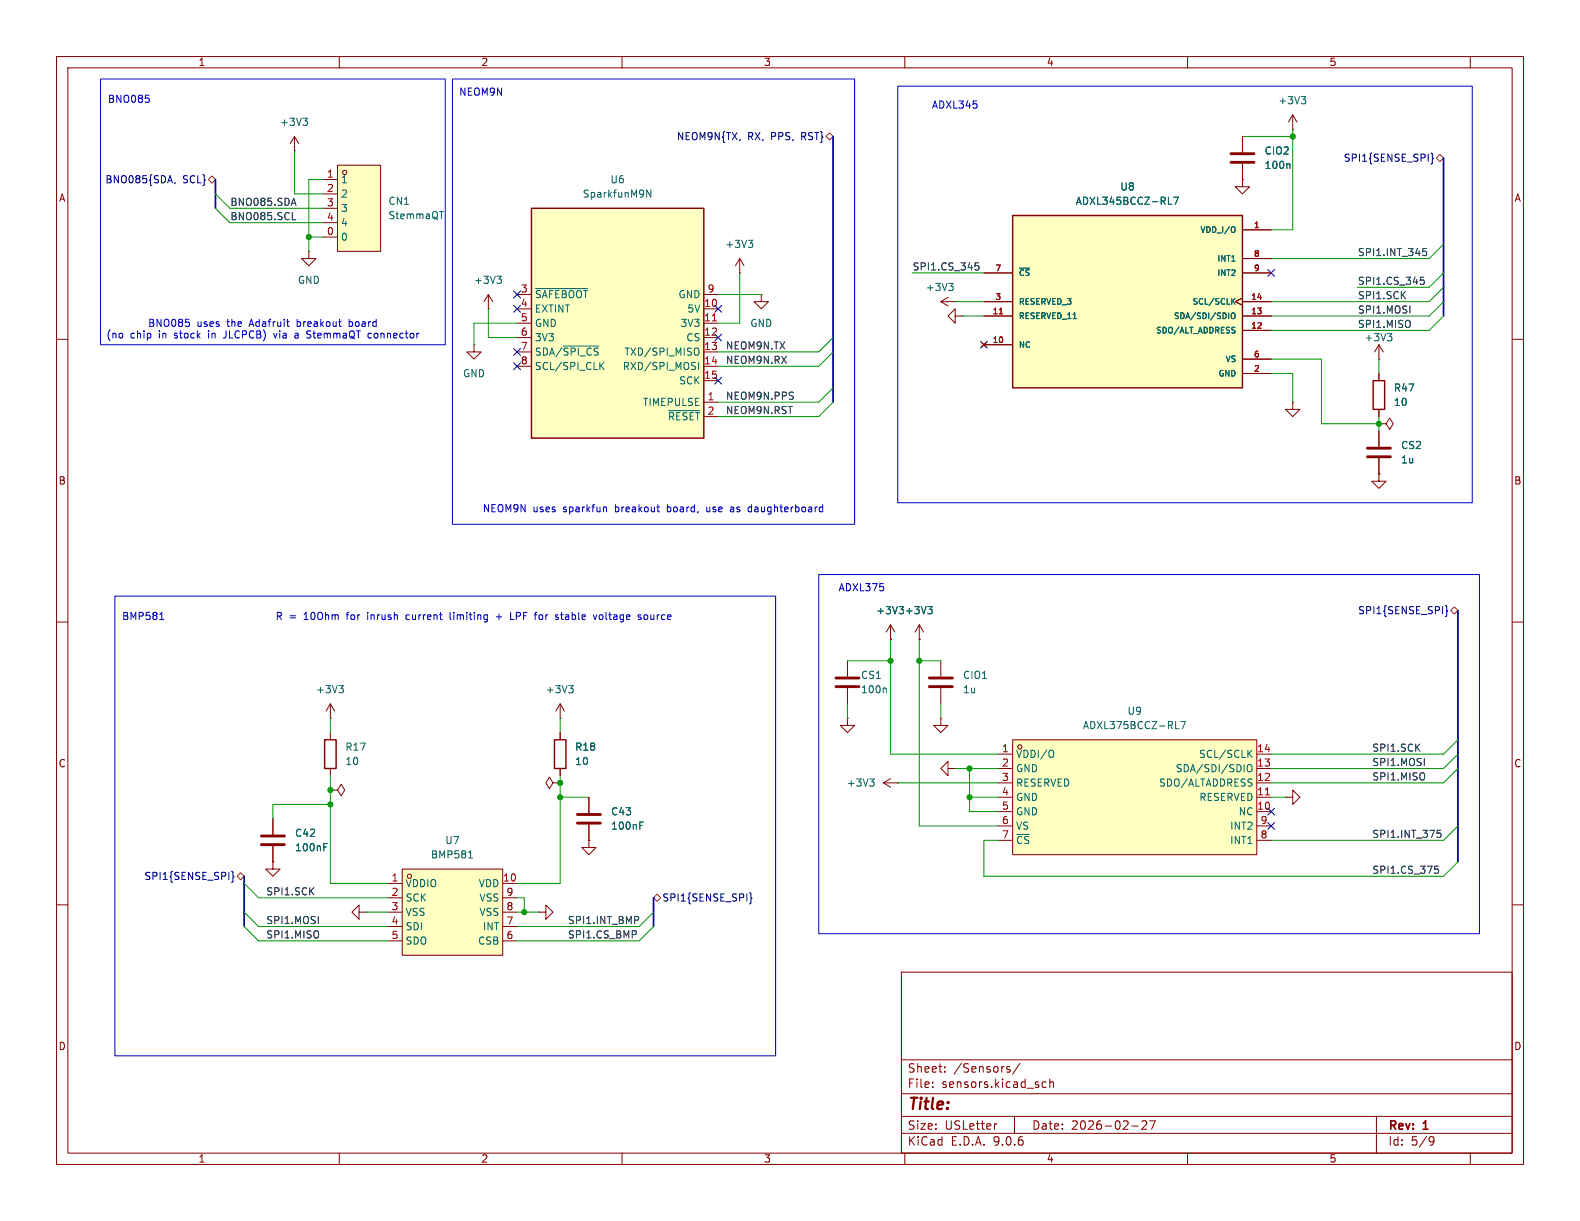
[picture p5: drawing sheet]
<svg xmlns="http://www.w3.org/2000/svg" width="279mm" height="216mm" viewBox="0 0 279 216" stroke-linecap="round" stroke-linejoin="round" font-family="sans-serif">
<g fill="none" stroke="#840000" stroke-width=".18">
<path d="M10 10h259.4v195.9h-259.4zM12 12h255.4v191.9h-255.4zM60 10v2M110 10v2M160 10v2M210 10v2M260 10v2M219.7 24.1v2.8M219.7 29v2.8M228.6 22.9h.1M228.6 20.3l-.8 1.3M228.6 20.3l.8 1.3"/>
<path d="M228.6 20.3v2.6M10 60h2M83.8 61v1.2h1.3l-1.3 1.3-1.3-1.3h1.3M83.8 61h.1M228.6 71.1v1.3h1.3l-1.3 1.3-1.3-1.3h1.3M228.6 71.1h.1M243.8 74.9h1.3l.6-1 .7 1-.7 1-.6-1M243.8 74.9h.1M243.8 63.5h.1M243.8 61v2.5M243.8 66v1.3M243.8 72.4v1.3"/>
<path d="M243.8 76.2v2.8M243.8 61l-.7 1.2M243.8 61l.8 1.2M267.4 60h2M243.8 83.8v1.3h1.3l-1.3 1.3-1.2-1.3h1.2M243.8 83.8h.1M243.8 81v2.8M10 110h2M149.9 116.8v2.8M162.6 113h.1M162.6 110.5l-.8 1.3M162.6 110.5l.7 1.3"/>
<path d="M162.6 110.5v2.5M166.4 116.8v2.8M267.4 110h2M99.1 129.5v1.3M99.1 135.9v1.3M149.9 127v1.3h1.2l-1.2 1.2-1.3-1.2h1.3M149.9 127h.1M149.9 121.7v2.8M166.4 127v1.3h1.2l-1.2 1.2-1.3-1.2h1.3M166.4 127h.1M166.4 121.7v2.8M167.6 135.9v-1.3l-1.2 1.3 1.2 1.3v-1.3h1.3"/>
<path d="M168.9 135.9h.1M104.1 148.6v1.3h1.3l-1.3 1.2-1.2-1.2h1.2M104.1 148.6h.1M104.1 141v2.8M104.1 145.8v2.8M10 160h2M95.2 161.3h1.3v-1.3l1.3 1.3-1.3 1.3v-1.3M95.2 161.3h.1M159.4 171.9h108v32h-108zM267.4 160h2M159.4 197.4h108M159.4 193.4h108"/>
<path d="M159.4 187.4h108M164.9 192.1v.2M164.9 191.4v.1M167.1 189.4v.2M167.1 188.7v.1M176.3 198.7l-.3 .1M178.2 189.1l.4 .1v.2l-.2 .2h-.3M178.2 188.6l.4 .1M179.4 197.4v3M180.4 188l-1.3 1.9M185 191.4l-.4-.1-.3 .3v.4l.1 .2h.6M185.6 191.4l.3-.1 .3 .1 .1 .9"/>
<path d="M185.6 190.8v1.5M200.1 199.1h1.2M201.9 198.3l.6-.1 .2 .1 .1 .3-.9 1.1h.9M203.3 198.2h1l-.7 1.5M243.4 197.4v6.5M60 203.9v2M110 203.9v2M159.4 200.4h108M160 203.9v2M210 203.9v2M253 201l.5 .1a.99 .99 0 0 1-.4 1.4h-.2M253.6 201.6l-.3 .3h-.3"/>
<path d="M260 203.9v2"/>
</g>
<path d="M217.7 27.2h4M217.7 28.7h4M241.8 79.2h4.1M241.8 80.8h4.1M147.8 119.9h4.1M164.3 119.9h4.1M147.8 121.4h4.1M164.3 121.4h4.1M102.1 144h4.1M102.1 145.5h4.1" fill="none" stroke="#840000" stroke-width=".51"/>
<path d="M230.1 17.1h.8l-.4 .5M230.7 17.6l.2 .2v.3l-.2 .3M227.9 28.9l.2 .2v.7M245.4 59h.7l-.4 .5M245.9 59.5l.2 .2v.3l-.2 .3M164.1 107.3h.8l-.5 .4M164.6 107.7l.3 .3v.3l-.3 .2M156.6 121.7l.1 .1v.7M113.1 146h.5M113.1 145.4h.6" fill="none" stroke="#006464" stroke-width=".18"/>
<path d="M242.8 67.3h2.1v5.1h-2.1zM98 130.8h2.1v5.1h-2.1z" fill="none" stroke="#840000" stroke-width=".25"/>
<path d="M94 36.8h30.5v40.7h-30.5z" fill="#ffffc2"/>
<path d="M94 36.8h30.5v40.7h-30.5z" fill="none" stroke="#840000" stroke-width=".25"/>
<g fill="none" stroke="#840000" stroke-width=".18">
<path d="M91.4 52.1h2.6M91.4 54.6h2.6M91.4 57.2h2.6M91.4 59.7h2.6M124.5 52.1h2.5M124.5 54.6h2.5M124.5 57.2h2.5M124.5 59.7h2.5M91.4 62.2h2.6M91.4 64.8h2.6M124.5 62.2h2.5M124.5 64.8h2.5"/>
<path d="M124.5 67.3h2.5M124.5 71.1h2.5M124.5 73.7h2.5M157.5 113h.1M157.5 110.5l-.8 1.3M157.5 110.5l.7 1.3M157.5 110.5v2.5M156.2 138.4l1.3 .8M156.2 138.4h2.5M157.5 137.7l-1.3 .7M158.7 138.4h.1"/>
</g>
<path d="M115.1 33.6v1.3l-.7-1.3v1.3M94.7 51h9.2M99.6 61.2h6.3M106.3 64.6l.5 .7M106.8 64.1l-.7 .7M118.2 72.6h5.5M123.1 61.5a.43 .43 0 0 1 .5 .5v.4a.43 .43 0 0 1-.5 .4M123.5 64.1v1.2M153.8 137.7h.8l-.4 .5M154.3 138.2l.3 .3v.3l-.3 .2" fill="none" stroke="#006464" stroke-width=".18"/>
<path d="M126 56.7h.7" fill="none" stroke="#a90000" stroke-width=".18"/>
<path d="M179.1 130.8h43.1v20.3h-43.1z" fill="#ffffc2"/>
<g fill="none" stroke="#840000" stroke-width=".18">
<path d="M219.7 31.8v1.2h1.3l-1.3 1.3-1.3-1.3h1.3M219.7 31.8h.1M130.8 48.3h.1M130.8 45.7l-.8 1.3M130.8 45.7l.8 1.3M130.8 45.7v2.6M134.6 52.1v1.2h1.3l-1.3 1.3-1.3-1.3h1.3M134.6 52.1h.1M97.8 138.4l-.6-1-.7 1 .7 1 .6-1h1.3M99.1 138.4h.1M176.5 133.4h2.6M176.5 135.9h2.6"/>
<path d="M176.5 138.4h2.6M179.1 130.8h43.1v20.3h-43.1zM222.2 133.4h2.6M222.2 135.9h2.6M222.2 138.4h2.6M176.5 143.5h2.6M176.5 146.1h2.6M176.5 141h2.6M176.5 148.6h2.6M222.2 143.5h2.6M222.2 146.1h2.6M222.2 141h2.6"/>
<path d="M222.2 148.6h2.6M227.3 141h1.3v-1.3l1.3 1.3-1.3 1.2v-1.2M227.3 141h.1"/>
<circle cx="180.3" cy="132.1" r=".38"/>
</g>
<path d="M132.3 42.5h.8l-.4 .5M132.9 43l.2 .2v.3l-.2 .3M186.1 132.7a.9 .9 0 0 1 0 1.2M207.9 128.8h.6M208.8 127.6h.8l-.5 1.2M220.7 135.3l.2-.1a.43 .43 0 0 1 .5 .4v.4a.42 .42 0 0 1-.4 .5 .42 .42 0 0 1-.4-.5v-.4zM220.9 133.2l.5 .7M221.4 132.7l-.7 .7" fill="none" stroke="#006464" stroke-width=".18"/>
<path d="M223.8 140.6h.7" fill="none" stroke="#a90000" stroke-width=".18"/>
<path d="M179.1 38.1h40.6v30.5h-40.6z" fill="#ffffc2"/>
<path d="M179.1 38.1h40.6v30.5h-40.6z" fill="none" stroke="#840000" stroke-width=".25"/>
<g fill="none" stroke="#840000" stroke-width=".18">
<path d="M54.6 44.5v1.2h1.3l-1.3 1.3-1.3-1.3h1.3M54.6 44.5h.1M166.4 53.3h2.5M166.4 53.3l1.2 .8M167.6 52.6l-1.2 .7M168.9 55.9v-1.3l-1.3 1.3 1.3 1.3v-1.3h1.3M168.9 53.3h.1M170.2 55.9h.1M174 48.3h5.1M174 53.3h5.1M174 55.9h5.1M219.7 52.7l-1.3 .6 1.3 .7"/>
<path d="M219.7 48.3h5.1M219.7 53.3h5.1M219.7 55.9h5.1M219.7 40.6h5.1M219.7 45.7h5.1M219.7 58.4h5.1M173.6 60.6l.8 .7M174 61h5.1M174.4 60.6l-.8 .7M219.7 63.5h5.1M219.7 66h5.1"/>
</g>
<path d="M206.6 36.1h.6M207.5 34.9h.9l-.6 1.2M167.8 50.1h.8l-.5 .5M168.3 50.6l.3 .2v.3l-.3 .3M180.3 47.4h1.8M217.9 55.4l.1-.1a.34 .34 0 0 1 .4 .4v.3a.34 .34 0 0 1-.3 .4 .34 .34 0 0 1-.4-.4zM218 53.2l.4 .6M218.2 40.1l.2 .3v.6l-.2 .1M218.4 52.8l-.6 .6" fill="none" stroke="#006464" stroke-width=".18"/>
<path d="M176.7 55.5h.6" fill="none" stroke="#a90000" stroke-width=".18"/>
<path d="M59.7 29.2h7.6v15.3h-7.6z" fill="#ffffc2"/>
<g fill="none" stroke="#840000" stroke-width=".18">
<path d="M52.1 26.7h.1M52.1 24.1l-.8 1.3M52.1 24.1l.7 1.3M52.1 24.1v2.6M57.1 31.8h2.6M57.1 34.3h2.6M57.1 36.8h2.6M57.1 39.4h2.6M59.7 29.2h7.6v15.3h-7.6zM57.1 41.9h2.6M86.4 54.6h.1M86.4 52.1l-.8 1.2"/>
<path d="M86.4 52.1l.7 1.2M86.4 52.1v2.5M99.1 127h.1M99.1 124.5l-.8 1.2M99.1 124.5l.7 1.2M99.1 124.5v2.5"/>
<circle cx="61" cy="30.5" r=".38"/>
</g>
<path d="M53.6 20.9h.8l-.5 .5M54.1 21.4l.3 .2v.3l-.3 .3M77.7 37.4h.7M87.9 48.8h.8l-.5 .5M88.4 49.3l.3 .3v.3l-.3 .2M100.6 121.2h.8l-.5 .5M101.1 121.7l.3 .3v.3l-.3 .2" fill="none" stroke="#006464" stroke-width=".18"/>
<path d="M71.1 153.7h17.8v15.2h-17.8z" fill="#ffffc2"/>
<g fill="none" stroke="#840000" stroke-width=".18">
<path d="M219.7 31.8h.1M219.7 24.1v2.8M219.7 29v2.8M174 48.3h5.1M174 53.3h5.1M174 55.9h5.1M219.7 52.7l-1.3 .6 1.3 .7M219.7 48.3h5.1M219.7 53.3h5.1M219.7 55.9h5.1M219.7 40.6h5.1M219.7 45.7h5.1"/>
<path d="M219.7 58.4h5.1M173.6 60.6l.8 .7M174 61h5.1M174.4 60.6l-.8 .7M219.7 63.5h5.1M219.7 66h5.1M243.8 74.9h.1M243.8 66v1.3M243.8 72.4v1.3M243.8 76.2v2.8M243.8 83.8h.1M243.8 81v2.8"/>
<path d="M157.5 113h.1M162.6 113h.1M58.4 127h.1M58.4 139.7h1.3l.6-1 .7 1-.7 1-.6-1M58.4 139.7h.1M58.4 124.5l-.7 1.2M58.4 124.5l.8 1.2M58.4 124.5v2.5M58.4 129.5v1.3M58.4 135.9v1.3M99.1 138.4h.1M99.1 129.5v1.3"/>
<path d="M99.1 135.9v1.3M48.3 152.4v1.3h1.2l-1.2 1.2-1.3-1.2h1.3M48.3 152.4h.1M48.3 144.8v2.8M48.3 149.6v2.8M68.6 156.2h2.5M68.6 158.8h2.5M71.1 153.7h17.8v15.2h-17.8zM88.9 156.2h2.5M88.9 158.8h2.5M104.1 148.6h.1M104.1 141v2.8"/>
<path d="M104.1 145.8v2.8M63.5 161.3v-1.3l-1.3 1.3 1.3 1.3v-1.3h1.3M64.8 161.3h.1M68.6 161.3h2.5M68.6 163.8h2.5M68.6 166.4h2.5M88.9 161.3h2.5M88.9 163.8h2.5M88.9 166.4h2.5"/>
<circle cx="72.4" cy="154.9" r=".38"/>
</g>
<g fill="none" stroke="#006464" stroke-width=".18">
<path d="M206.6 36.1h.6M207.5 34.9h.9l-.6 1.2M227.9 28.9l.2 .2v.7M180.3 47.4h1.8M217.9 55.4l.1-.1a.34 .34 0 0 1 .4 .4v.3a.34 .34 0 0 1-.3 .4 .34 .34 0 0 1-.4-.4zM218 53.2l.4 .6M218.2 40.1l.2 .3v.6l-.2 .1M218.4 52.8l-.6 .6M164.1 107.3h.8l-.5 .4M164.6 107.7l.3 .3v.3l-.3 .2M59.9 121.2h.8l-.4 .5M60.5 121.7l.2 .3v.3l-.2 .2"/>
<path d="M57.3 149.8h.4M57.3 149.2h.6M82.9 151.7h.7M83.1 150.6l.1-.2v1.3M113.1 146h.5M113.1 145.4h.6"/>
</g>
<path d="M46.2 147.8h4.1M46.2 149.4h4.1" fill="none" stroke="#840000" stroke-width=".51"/>
<path d="M57.4 130.8h2v5.1h-2z" fill="none" stroke="#840000" stroke-width=".25"/>
<g fill="none" stroke="#000084" stroke-width=".18">
<path d="M31 32.3l-.1 .2M253 27.1l.3 .1v.7l.2 .1-.2 .2v.6l-.3 .2M90.8 54l1.2 1.2M90.8 51.5l1.2 1.2M92 54l-1.2 1.2M92 51.5l-1.2 1.2M126.4 59.1l1.2 1.2M126.4 54l1.2 1.2M127.6 59.1l-1.2 1.2M127.6 54l-1.2 1.2M224.2 47.7l1.2 1.2M225.4 47.7l-1.2 1.2"/>
<path d="M90.8 61.6l1.2 1.2M90.8 64.2l1.2 1.2M92 61.6l-1.2 1.2M92 64.2l-1.2 1.2M126.4 66.7l1.2 1.2M127.6 66.7l-1.2 1.2M173.4 60.4l1.2 1.2M174.6 60.4l-1.2 1.2M255.6 107.1l.2 .2v.6l.2 .1-.2 .2v.6l-.2 .2M41 154.1l.2 .1v.7l.2 .1-.2 .2v.6l-.2 .2M132.6 157.9l.2 .2v.6l.2 .1-.2 .2v.6l-.2 .2M224.2 142.9l1.2 1.2"/>
<path d="M224.2 145.4l1.2 1.3M225.4 142.9l-1.2 1.2M225.4 145.4l-1.2 1.3"/>
</g>
<path d="M36.8 31.8l.7-.7 .6 .7-.6 .6zM146 24.1l.7-.6 .6 .6-.6 .7zM254 27.9l.6-.6 .7 .6-.7 .7zM257.2 107.3l.6 .7-.6 .6-.7-.6zM41.9 154.9l.6-.6 .7 .6-.7 .7zM115.6 158.8l.6-.7 .6 .7-.6 .6z" fill="none" stroke="#725600" stroke-width=".18"/>
<g fill="none" stroke="#0f0f0f" stroke-width=".18">
<path d="M51.6 36h.6M51.7 38.9h.6M51.9 35l.5 1.3M172.5 46.5h.6M172.5 47h.4l.2 .2-.1 .5h-.5M251.2 49h.6M251.2 49.6l.4-.1 .3 .2-.2 .5h-.5M251.6 43.9h.6M251.6 44.5l.4-.1 .3 .3-.1 .4h-.6M253.7 153.2h.6M253.7 153.7l.5-.1 .2 .3-.1 .5h-.6M254.2 146.8h.6"/>
<path d="M254.2 147.4l.4-.1 .2 .2-.1 .5h-.5M112.5 164.7v.4M112.8 162.1l.1 .2-.1 .4"/>
</g>
<path d="M38.1 31.8v5M147.3 24.1v47M255.3 27.9v28M257.8 108v44.4M43.2 154.9v8.9M115.6 158.8v5" fill="none" stroke="#000084" stroke-width=".3"/>
<g fill="none" stroke="#009600" stroke-width=".18">
<path d="M38.1 34.3l2.5 2.5h16.5M38.1 36.8l2.5 2.6h16.5M52.1 26.7v7.6h5M57.1 31.8h-2.5v12.7M219.7 24.1h8.9M228.6 22.9v17.7h-3.8M54.6 41.9h2.5M86.4 54.6v5.1h5M91.4 57.2h-7.6v3.8M127 52.1h7.6M130.8 48.3v8.9h-3.8M147.3 59.7l-2.5 2.5h-17.8"/>
<path d="M161.3 48.3h12.7M168.9 53.3h5.1M170.2 55.9h3.8M255.3 53.3l-2.6 2.6h-27.9M255.3 50.8l-2.6 2.5h-27.9M255.3 55.9l-2.6 2.5h-27.9M255.3 43.2l-2.6 2.5h-27.9M255.3 48.3l-2.6 2.5h-12.7M147.3 71.1l-2.5 2.6h-17.8M147.3 68.6l-2.5 2.5h-17.8M147.3 62.2l-2.5 2.6h-17.8M224.8 63.5h8.9v11.4h10.1"/>
<path d="M224.8 66h3.8v5.1M243.8 63.5v2.5M243.8 73.7v2.5M149.9 116.8h7.6M157.5 113v20.4h19M162.6 116.8h3.8M162.6 113v33.1h13.9M58.4 127v2.5M58.4 137.2v19h10.2M99.1 137.2v19h-7.7M99.1 127v2.5M149.9 124.5v2.5"/>
<path d="M158.7 138.4h17.8M166.4 124.5v2.5M168.9 135.9h7.6M171.4 135.9v7.6h5.1M257.8 130.8l-2.5 2.6h-30.5M257.8 135.9l-2.5 2.5h-30.5M257.8 133.4l-2.5 2.5h-30.5M43.2 156.2l2.5 2.6h22.9M58.4 142.2h-10.1v2.6M91.4 158.8h1.3v2.5M99.1 141h5M171.4 141h5.1"/>
<path d="M176.5 148.6h-2.5v6.3h81.3l2.5-2.5M224.8 141h2.5M257.8 146.1l-2.5 2.5h-30.5M43.2 161.3l2.5 2.5h22.9M43.2 163.8l2.5 2.6h22.9M64.8 161.3h3.8M91.4 161.3h3.8M115.6 161.3l-2.6 2.5h-21.6M115.6 163.8l-2.6 2.6h-21.6"/>
</g>
<g fill="none" stroke="#0000c2" stroke-width=".18">
<path d="M17.8 14h60.9v47h-60.9zM25.7 16.8h.6M26.3 17.4l.1 .2-.1 .4M80 14h71.1v78.7h-71.1zM158.7 15.2h101.6v73.7h-101.6zM32.8 56.5h.6M33.4 57l.1 .2-.1 .5M39.8 59.7l-.3 .1M48.4 58.9l.3 .9 .3-.9M50.7 56.9h.5M51 57.7h.2M52.1 59.6l.2 .2 .4-.1"/>
<path d="M52.2 59h.5M52.7 59.2l-.4 .1-.2 .2M54.7 59.2l.3 .2-.3 .4M61.7 56.5v1.2M61.7 57.7h.2M61.9 56.9h-.2M65.1 59.7l.2 .1 .4-.1M65.7 59l-.4-.1-.2 .1M106.9 89.7l.4 .1v.7M116.1 89.7h.5M116.4 90.4l.2 .1M125 89.7v.6l.2 .2"/>
<path d="M129.6 89.7h-.4M129.6 90h-.3l-.2 .2 .1 .2 .4 .1M132.4 89.7h.5M132.4 90.4h.5M145.4 89.7h.1M145.5 89.2v1.3M145.5 90.4l-.1 .1M20.3 105.4h116.9v81.3h-116.9zM28.2 109.5h.8M28.5 108.5l.1-.2v1.2M72 108.7l-.2 .2v.4l.2 .2M79.6 108.3v1.1l.2 .1"/>
<path d="M87.8 109.1h.9M90.3 109.5h.6M95.3 109.3l.3 .2M95.6 108.7l-.3 .2M98.7 109.2v.3M99.1 108.7h.5M99.3 108.3l.1 1.2M104.9 108.7l.3 .8 .3-.8M106.4 108.7l-.3 .1-.1 .1v.5l.4 .1M113 109.1l.3 .1 .1 .2-.2 .1h-.2M113 108.7l.3 .1M114.4 108.8l-.3-.1-.2 .2v.5l.2 .1h.3"/>
<path d="M144.8 101.6h116.8v63.5h-116.8z"/>
</g>
<path d="M176.7 55.5h.6" fill="none" stroke="#a90000" stroke-width=".18"/>
<g fill="#009600" stroke="#009600" stroke-width=".18">
<circle cx="58.4" cy="139.7" r=".46"/>
<circle cx="58.4" cy="142.2" r=".46"/>
<circle cx="92.7" cy="161.3" r=".46"/>
<circle cx="99.1" cy="141" r=".46"/>
<circle cx="99.1" cy="138.4" r=".46"/>
<circle cx="54.6" cy="41.9" r=".46"/>
<circle cx="243.8" cy="74.9" r=".46"/>
<circle cx="228.6" cy="24.1" r=".46"/>
<circle cx="157.5" cy="116.8" r=".46"/>
<circle cx="171.4" cy="135.9" r=".46"/>
<circle cx="162.6" cy="116.8" r=".46"/>
<circle cx="171.4" cy="141" r=".46"/>
</g>
<text font-size="2.8" fill="#840000" x="160.4" y="196.8">Title:</text>
<g font-size="2.1" fill="#840000">
<text x="160.4" y="189.9">Sheet:</text>
<text x="168.6" y="189.9">/Sensors/</text>
<text x="160.4" y="192.6">File:</text>
<text x="166.5" y="192.6">sensors.kicad_sch</text>
<text x="160.4" y="202.8">KiCad</text>
<text x="160.4" y="200">Size:</text>
<text x="167.1" y="200">USLetter</text>
<text x="168.1" y="202.8">E.D.A.</text>
<text x="175.7" y="202.8">9.0.6</text>
<text x="182.4" y="200">Date:</text>
<text x="189.4" y="200">2026-02-27</text>
<text x="245.4" y="200.2">Rev:</text>
<text x="245.4" y="202.8">Id:</text>
<text x="249.5" y="202.8">5/9</text>
<text x="251.8" y="200.2">1</text>
</g>
<g font-size="1.8" fill="#840000">
<text x="35" y="11.9">1</text>
<text x="85" y="11.9">2</text>
<text x="135" y="11.9">3</text>
<text x="185" y="11.9">4</text>
<text x="235" y="11.9">5</text>
<text x="10.3" y="35.9">A</text>
<text x="267.7" y="35.9">A</text>
<text x="10.3" y="85.9">B</text>
<text x="267.7" y="85.9">B</text>
<text x="10.3" y="135.9">C</text>
<text x="267.7" y="135.9">C</text>
<text x="10.3" y="185.9">D</text>
<text x="267.7" y="185.9">D</text>
<text x="35" y="205.8">1</text>
<text x="85" y="205.8">2</text>
<text x="135" y="205.8">3</text>
<text x="185" y="205.8">4</text>
<text x="235" y="205.8">5</text>
</g>
<g font-size="1.8" fill="#0000c2">
<text x="81.1" y="17.1">NEOM9N</text>
<text x="19" y="18.4">BNO085</text>
<text x="164.7" y="19.4">ADXL345</text>
<text x="26.1" y="58">BNO085</text>
<text x="34.8" y="58">uses</text>
<text x="40.3" y="58">the</text>
<text x="44.4" y="58">Adafruit</text>
<text x="53" y="58">breakout</text>
<text x="62.4" y="58">board</text>
<text x="18.7" y="60.1">(no</text>
<text x="23" y="60.1">chip</text>
<text x="28.2" y="60.1">in</text>
<text x="31.1" y="60.1">stock</text>
<text x="37.3" y="60.1">in</text>
<text x="40.2" y="60.1">JLCPCB)</text>
<text x="49.3" y="60.1">via</text>
<text x="53.2" y="60.1">a</text>
<text x="55.5" y="60.1">StemmaQT</text>
<text x="66.6" y="60.1">connector</text>
<text x="85.3" y="90.8">NEOM9N</text>
<text x="94.2" y="90.8">uses</text>
<text x="99.7" y="90.8">sparkfun</text>
<text x="109" y="90.8">breakout</text>
<text x="118.4" y="90.8">board,</text>
<text x="125.6" y="90.8">use</text>
<text x="130" y="90.8">as</text>
<text x="133.4" y="90.8">daughterboard</text>
<text x="148.2" y="104.8">ADXL375</text>
<text x="21.5" y="109.8">BMP581</text>
<text x="48.6" y="109.8">R =</text>
<text x="53.8" y="109.8">10Ohm</text>
<text x="61.6" y="109.8">for</text>
<text x="65.4" y="109.8">inrush</text>
<text x="72.5" y="109.8">current</text>
<text x="80.4" y="109.8">limiting</text>
<text x="88.8" y="109.8">+</text>
<text x="91.5" y="109.8">LPF</text>
<text x="96.1" y="109.8">for</text>
<text x="99.9" y="109.8">stable</text>
<text x="106.9" y="109.8">voltage</text>
<text x="114.9" y="109.8">source</text>
</g>
<g font-size="1.8" fill="#006464">
<text x="49.4" y="22.5">+3V3</text>
<text x="226" y="18.6">+3V3</text>
<text x="223.5" y="27.5">CIO2</text>
<text x="60.2" y="32.6">1</text>
<text x="60.2" y="35.2">2</text>
<text x="102.9" y="35.2">SparkfunM9N</text>
<text x="107.8" y="32.6">U6</text>
<text x="198" y="33.9">U8</text>
<text x="223.5" y="30.1">100n</text>
<text x="60.2" y="37.7">3</text>
<text x="60.2" y="40.2">4</text>
<text x="68.6" y="39">StemmaQT</text>
<text x="68.6" y="36.4">CN1</text>
<text x="190.1" y="36.4">ADXL345BCCZ-RL7</text>
<text x="60.2" y="42.8">0</text>
<text x="128.2" y="44">+3V3</text>
<text x="52.6" y="50.4">GND</text>
<text x="83.7" y="50.4">+3V3</text>
<text x="94.5" y="52.9">~{SAFEBOOT}</text>
<text x="119.9" y="52.9">GND</text>
<text x="163.6" y="51.7">+3V3</text>
<text x="94.5" y="55.5">EXTINT</text>
<text x="94.5" y="58">GND</text>
<text x="120.2" y="58">3V3</text>
<text x="121.5" y="55.5">5V</text>
<text x="132.6" y="58">GND</text>
<text x="94.5" y="60.6">3V3</text>
<text x="94.5" y="63.1">SDA/~{SPI_CS}</text>
<text x="94.5" y="65.6">SCL/SPI_CLK</text>
<text x="110" y="65.6">RXD/SPI_MOSI</text>
<text x="110.3" y="63.1">TXD/SPI_MISO</text>
<text x="121.3" y="60.6">CS</text>
<text x="241.2" y="60.6">+3V3</text>
<text x="81.8" y="66.9">GND</text>
<text x="113.6" y="72">TIMEPULSE</text>
<text x="120" y="68.2">SCK</text>
<text x="246.4" y="69.4">R47</text>
<text x="246.4" y="72">10</text>
<text x="118" y="74.5">~{RESET}</text>
<text x="247.7" y="82.1">1u</text>
<text x="247.7" y="79.6">CS2</text>
<text x="154.8" y="108.8">+3V3 +3V3</text>
<text x="55.8" y="122.8">+3V3</text>
<text x="96.4" y="122.8">+3V3</text>
<text x="152.2" y="122.8">100n</text>
<text x="152.2" y="120.2">CS1</text>
<text x="170.2" y="122.8">1u</text>
<text x="170.2" y="120.2">CIO1</text>
<text x="191.4" y="129.1">ADXL375BCCZ-RL7</text>
<text x="199.3" y="126.6">U9</text>
<text x="61" y="132.9">R17</text>
<text x="61" y="135.5">10</text>
<text x="101.6" y="132.9">R18</text>
<text x="101.6" y="135.5">10</text>
<text x="179.6" y="134.2">VDDI/O</text>
<text x="179.6" y="136.8">GND</text>
<text x="207.8" y="136.8">SDA/SDI/SDIO</text>
<text x="211.9" y="134.2">SCL/SCLK</text>
<text x="149.6" y="139.3">+3V3</text>
<text x="179.6" y="139.3">RESERVED</text>
<text x="179.6" y="141.8">GND</text>
<text x="204.8" y="139.3">SDO/ALTADDRESS</text>
<text x="212" y="141.8">RESERVED</text>
<text x="52.1" y="148.2">C42</text>
<text x="78.6" y="149.5">U7</text>
<text x="108" y="146.9">100nF</text>
<text x="108" y="144.4">C43</text>
<text x="179.6" y="144.4">GND</text>
<text x="179.6" y="146.9">VS</text>
<text x="179.6" y="149.5">~{CS}</text>
<text x="217.4" y="146.9">INT2</text>
<text x="217.4" y="149.5">INT1</text>
<text x="218.9" y="144.4">NC</text>
<text x="52.1" y="150.7">100nF</text>
<text x="76.1" y="152">BMP581</text>
<text x="71.6" y="157.1">VDDIO</text>
<text x="71.6" y="159.6">SCK</text>
<text x="84.6" y="157.1">VDD</text>
<text x="84.7" y="159.6">VSS</text>
<text x="71.6" y="162.2">VSS</text>
<text x="71.6" y="164.7">SDI</text>
<text x="71.6" y="167.2">SDO</text>
<text x="84.4" y="167.2">CSB</text>
<text x="84.7" y="162.2">VSS</text>
<text x="85.3" y="164.7">INT</text>
</g>
<g font-size="1.8" fill="#000084">
<text x="119.6" y="25">NEOM9N{TX,</text>
<text x="132.2" y="25">RX,</text>
<text x="136.4" y="25">PPS,</text>
<text x="142" y="25">RST}</text>
<text x="237.5" y="28.8">SPI1{SENSE_SPI}</text>
<text x="18.5" y="32.6">BNO085{SDA,</text>
<text x="32.3" y="32.6">SCL}</text>
<text x="240.1" y="108.8">SPI1{SENSE_SPI}</text>
<text x="25.4" y="155.8">SPI1{SENSE_SPI}</text>
<text x="117" y="159.6">SPI1{SENSE_SPI}</text>
</g>
<g font-size="1.8" fill="#a90000">
<text x="57.7" y="31.5">1</text>
<text x="57.7" y="34">2</text>
<text x="57.7" y="36.6">3</text>
<text x="57.7" y="39.1">4</text>
<text x="57.7" y="41.7">0</text>
<text x="92" y="51.8">3</text>
<text x="125" y="51.8">9</text>
<text x="92" y="54.4">4</text>
<text x="92" y="56.9">5</text>
<text x="92" y="59.4">6</text>
<text x="124.4" y="54.4">10</text>
<text x="124.4" y="56.9">11</text>
<text x="124.4" y="59.4">12</text>
<text x="92" y="62">7</text>
<text x="92" y="64.5">8</text>
<text x="124.4" y="62">13</text>
<text x="124.4" y="64.5">14</text>
<text x="124.4" y="67.1">15</text>
<text x="125" y="70.9">1</text>
<text x="125" y="73.4">2</text>
<text x="177.1" y="133.1">1</text>
<text x="177.1" y="135.6">2</text>
<text x="222.2" y="133.1">14</text>
<text x="222.2" y="135.6">13</text>
<text x="177.1" y="138.2">3</text>
<text x="177.1" y="140.7">4</text>
<text x="177.1" y="143.3">5</text>
<text x="222.2" y="143.3">10</text>
<text x="222.2" y="138.2">12</text>
<text x="222.2" y="140.7">11</text>
<text x="177.1" y="145.8">6</text>
<text x="177.1" y="148.3">7</text>
<text x="222.8" y="145.8">9</text>
<text x="222.8" y="148.3">8</text>
<text x="69.1" y="156">1</text>
<text x="88.9" y="156">10</text>
<text x="69.1" y="158.5">2</text>
<text x="69.1" y="161">3</text>
<text x="89.5" y="158.5">9</text>
<text x="89.5" y="161">8</text>
<text x="69.1" y="163.6">4</text>
<text x="69.1" y="166.1">5</text>
<text x="89.5" y="163.6">7</text>
<text x="89.5" y="166.1">6</text>
</g>
<g font-size="1.8" fill="#0f0f0f">
<text x="40.6" y="36.5">BNO085.SDA</text>
<text x="40.6" y="39">BNO085.SCL</text>
<text x="161.3" y="47.9">SPI1.CS_345</text>
<text x="240" y="45.4">SPI1.INT_345</text>
<text x="240" y="53">SPI1.SCK</text>
<text x="240" y="50.5">SPI1.CS_345</text>
<text x="240" y="55.5">SPI1.MOSI</text>
<text x="240" y="58.1">SPI1.MISO</text>
<text x="128.3" y="61.9">NEOM9N.TX</text>
<text x="128.3" y="64.4">NEOM9N.RX</text>
<text x="128.3" y="70.8">NEOM9N.PPS</text>
<text x="128.3" y="73.3">NEOM9N.RST</text>
<text x="242.6" y="133">SPI1.SCK</text>
<text x="242.6" y="135.5">SPI1.MOSI</text>
<text x="242.6" y="138.1">SPI1.MISO</text>
<text x="242.6" y="148.2">SPI1.INT_375</text>
<text x="242.6" y="154.6">SPI1.CS_375</text>
<text x="47" y="158.4">SPI1.SCK</text>
<text x="47" y="163.5">SPI1.MOSI</text>
<text x="47" y="166">SPI1.MISO</text>
<text x="100.3" y="166">SPI1.CS_BMP</text>
<text x="100.3" y="163.5">SPI1.INT_BMP</text>
</g>
<g font-size="1.4" fill="#006464">
<text x="212.2" y="41.4">VDD_I/O</text>
<text x="215.2" y="46.5">INT1</text>
<text x="180.1" y="49">~{CS}</text>
<text x="215.2" y="49">INT2</text>
<text x="180.1" y="54.1">RESERVED_3</text>
<text x="180.1" y="56.6">RESERVED_11</text>
<text x="204.3" y="59.2">SDO/ALT_ADDRESS</text>
<text x="207.5" y="56.6">SDA/SDI/SDIO</text>
<text x="210.7" y="54.1">SCL/SCLK</text>
<text x="180.1" y="61.7">NC</text>
<text x="216.6" y="64.2">VS</text>
<text x="215.3" y="66.8">GND</text>
</g>
<g font-size="1.4" fill="#a90000">
<text x="221.6" y="40.4">1</text>
<text x="221.6" y="45.5">8</text>
<text x="175.9" y="48">7</text>
<text x="175.9" y="53.1">3</text>
<text x="221.2" y="53.1">14</text>
<text x="221.6" y="48">9</text>
<text x="175.4" y="55.6">11</text>
<text x="221.2" y="55.6">13</text>
<text x="221.2" y="58.2">12</text>
<text x="175.4" y="60.7">10</text>
<text x="221.6" y="63.2">6</text>
<text x="221.6" y="65.8">2</text>
</g>
</svg>
